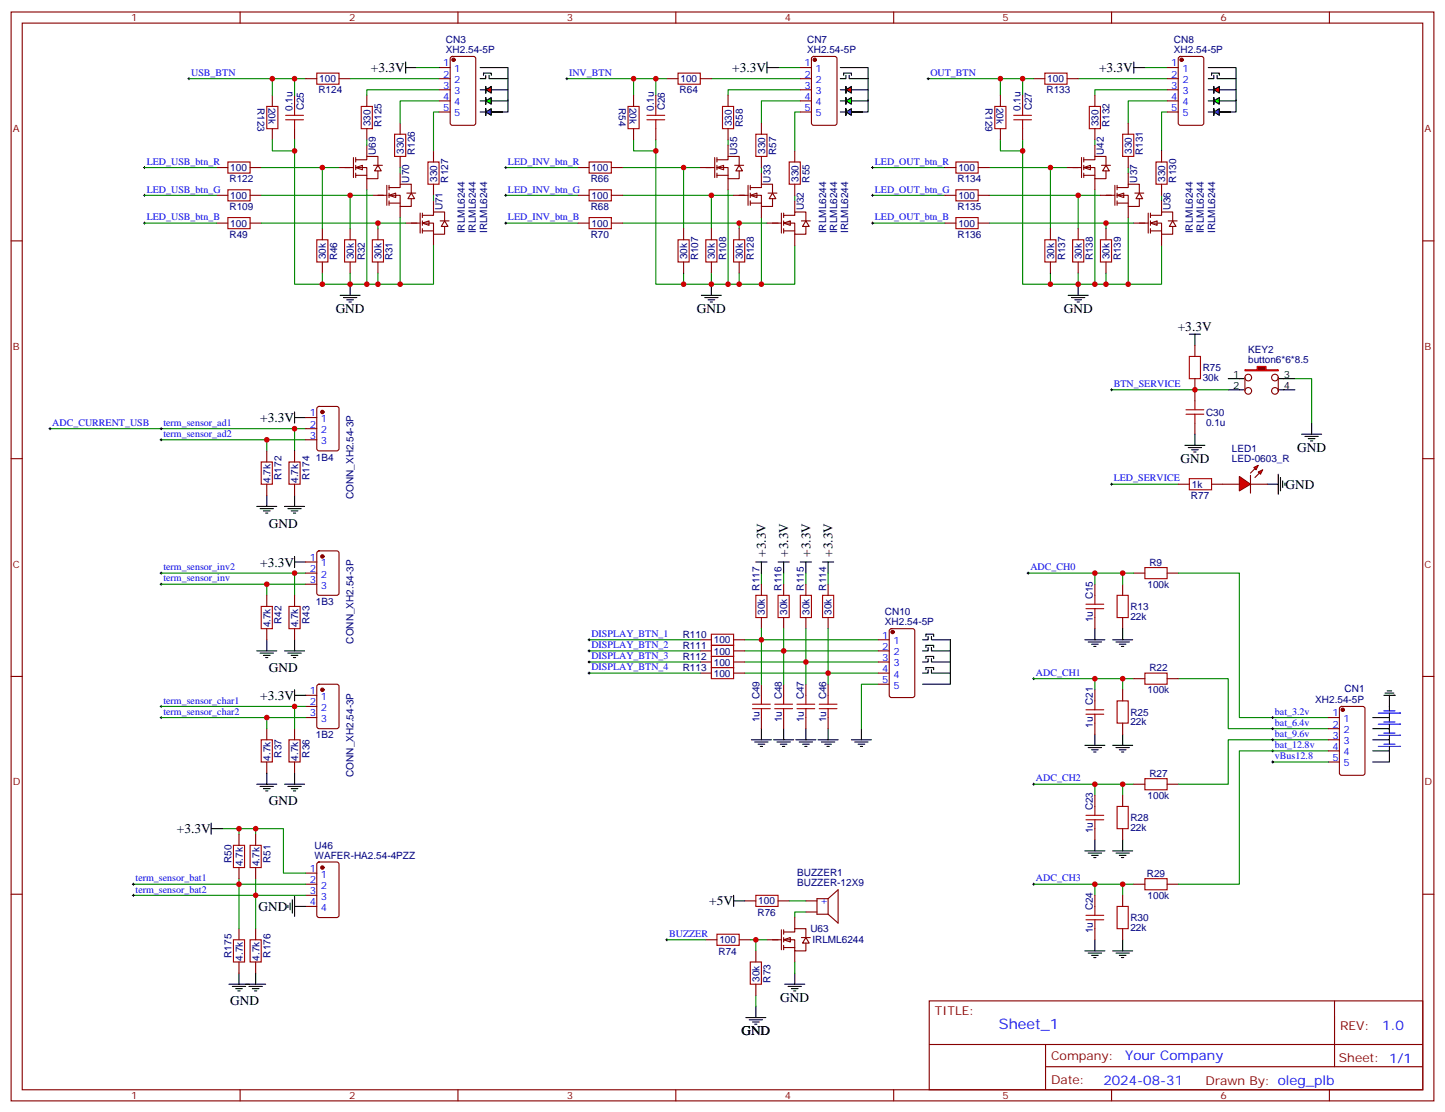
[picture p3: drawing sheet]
<svg xmlns="http://www.w3.org/2000/svg" width="459mm" height="353mm" viewBox="0 0 459 353" stroke-linecap="round" stroke-linejoin="round" font-family="sans-serif">
<g fill="none" stroke="#870000" stroke-width=".35">
<path d="M3.5 3.8h451.6v345.7h-451.6zM7.1 7.3h444.5v338.7h-444.5zM76.2 3.8v3.5M145.3 3.8v3.5M214.5 3.8v3.5M283.6 3.8v3.5M352.8 3.8v3.5M421.9 3.8v3.5M3.5 76.5h3.6M451.6 76.5h3.5M3.5 145.6h3.6M451.6 145.6h3.5"/>
<path d="M347.5 185.5v3.5M347.5 196.1v3.5M356.3 185.5v3.5M356.3 196.1v3.5M359.8 182h3.6M370.4 182h3.5M3.5 214.8h3.6M347.5 219v3.5M356.3 219v3.5M359.8 215.5h3.6M370.4 215.5h3.5M451.6 214.8h3.5"/>
<path d="M347.5 229.6v3.5M356.3 229.6v3.5M347.5 252.5v3.5M356.3 252.5v3.5M359.8 249h3.6M370.4 249h3.5M75.8 264.9v3.5M75.8 275.4v3.6M81.1 264.9v3.5M81.1 275.4v3.6M97 277.2h3.5M100.8 273.9l.4-.2h5.7l.6 .4 .1 16.5-.5 .7h-5.9l-.6-.4-.1-16.5z"/>
<path d="M347.5 263.1v3.5M356.3 263.1v3.5M3.5 283.9h3.6M97 280.7h3.5M97 284.3h3.5M97 287.8h3.5M236.4 286h3.5M246.9 286h3.6M347.5 284.3v3.5M347.5 294.9v3.5M356.3 284.3v3.5M356.3 294.9v3.5"/>
<path d="M359.8 280.7h3.6M370.4 280.7h3.5M451.6 283.9h3.5M294.9 317.8h156.7v28.2h-156.7zM423.5 317.8l.1 20.9M295 331.6h156.4M331.8 338.7h119.6M331.8 331.6v14.1M76.2 346v3.5M145.3 346v3.5M214.5 346v3.5M283.6 346v3.5"/>
<path d="M352.8 346v3.5M421.9 346v3.5"/>
</g>
<g fill="none" stroke="#000" stroke-width=".32">
<path d="M59.6 25h.7M60 24.6v.7M50.8 182h.7M50.8 185.5h.7M51.2 181.6v.7M51.2 185.1v.7M326 182h.7M326.3 181.6v.7M327.7 215.5h.7M328.1 215.1v.7M50.8 227.8h.7M50.8 224.3h.7"/>
<path d="M51.2 223.9v.7M51.2 227.5v.7M403.6 227.8h.7M403.6 231.4h.7M403.6 234.9h.7M403.6 238.4h.7M403.9 227.5v.7M403.9 231v.7M403.9 234.5v.7M403.9 238.1v.7M327.7 249h.7M328.1 248.6v.7"/>
<path d="M42 284.3h.7M42 280.7h.7M42.3 280.4v.7M42.3 283.9v.7M211.3 298.4h.7M211.7 298v.7M327.7 280.7h.7M328.1 280.4v.7"/>
</g>
<circle cx="102.3" cy="275.4" r=".53" fill="#870000" stroke="#870000" stroke-width=".35"/>
<g fill="none" stroke="#000" stroke-width=".35">
<path d="M347.5 199.6v3.5M356.3 199.6v3.5M344.3 203.1h6.4M345.4 203.8h4.2M346.4 204.5h2.1M347.1 205.2h.7M353.1 203.1h6.4M354.2 203.8h4.2M355.2 204.5h2.2M356 205.2h.7M344.3 236.6h6.4M345.4 237.3h4.2"/>
<path d="M346.4 238.1h2.1M347.1 238.8h.7M347.5 233.1v3.5M353.1 236.6h6.4M354.2 237.3h4.2M355.2 238.1h2.2M356 238.8h.7M356.3 233.1v3.5M67 263.1h3.6M67 261.3v3.6M344.3 270.2h6.4M345.4 270.9h4.2"/>
<path d="M346.4 271.6h2.1M347.1 272.3h.7M347.5 266.6v3.6M353.1 270.2h6.4M354.2 270.9h4.2M355.2 271.6h2.2M356 272.3h.7M356.3 266.6v3.6M91.4 287.4v.7M92.1 286.7v2.2M92.8 285.7v4.2M93.5 287.8h3.5"/>
<path d="M93.5 284.6v6.4M347.5 298.4v3.5M356.3 298.4v3.5M239.9 319.5v3.6M344.3 301.9h6.4M345.4 302.6h4.2M346.4 303.3h2.1M347.1 304h.7M353.1 301.9h6.4M354.2 302.6h4.2M355.2 303.3h2.2M356 304h.7"/>
<path d="M236.7 323.1h6.4M237.8 323.8h4.2M238.8 324.5h2.1M239.5 325.2h.7"/>
</g>
<g fill="none" stroke="#008700" stroke-width=".35">
<path d="M326.3 182h33.5M347.5 182v3.5M356.3 182v3.5M373.9 182h19.4v45.8h28.3M328.1 215.5h31.7M347.5 215.5v3.5M356.3 215.5v3.5M373.9 215.5h15.9v15.9h31.8M421.6 234.9h-31.8v14.1h-15.9M421.6 238.4h-28.3v42.3h-19.4M328.1 249h31.7M347.5 249v3.5"/>
<path d="M356.3 249v3.5M70.6 263.1h19.4v14.1h7M75.8 263.1v1.8M75.8 279v1.7M81.1 263.1v1.8M81.1 279v5.3M42.3 280.7h54.7M42.3 284.3h54.7M211.7 298.4h12.3M250.5 286h5.3M255.8 289.6h-3.6v1.7M328.1 280.7h31.7"/>
<path d="M347.5 280.7v3.6M356.3 280.7v3.6M239.9 316v3.5"/>
</g>
<g fill="none" stroke="#a10000" stroke-width=".35">
<path d="M344.7 193.3h5.6M344.7 191.8h5.6M347.5 189v2.8M347.5 193.3v2.8M354.5 189h3.6v7.1h-3.6zM363.4 180.2h7v3.5h-7zM363.4 213.7h7v3.5h-7zM344.7 226.8h5.6M344.7 225.4h5.6M347.5 222.5v2.9M347.5 226.8v2.8M354.5 222.5h3.6v7.1h-3.6z"/>
<path d="M344.7 258.9h5.6M347.5 256v2.9M354.5 256h3.6v7.1h-3.6zM363.4 247.2h7v3.6h-7zM74.1 268.4h3.5v7h-3.5zM79.4 268.4h3.5v7h-3.5zM344.7 260.3h5.6M347.5 260.3v2.8M363.4 279h7v3.5h-7zM239.9 284.3h7v3.5h-7zM344.7 292h5.6M344.7 290.6h5.6"/>
<path d="M347.5 287.8v2.8M347.5 292v2.9M354.5 287.8h3.6v7.1h-3.6z"/>
</g>
<g fill="#fff" stroke="#870000" stroke-width=".35">
<path d="M248.7 298.4l2.1-.7v1.4z"/>
<path d="M255.8 297.7l1 1.7h-2.1z"/>
</g>
<g fill="none" stroke="#870000" stroke-width=".35">
<path d="M373.9 153.7h3.6M384.5 153.7h3.6M224 298.4h3.5M234.6 298.4h3.5M243.4 298.4h4.6M248 295.2v6.4M248.7 295.9h3.5v-1h3.6v2.8M248.7 298.4h3.5v3.5h3.6v-2.5M248.7 295.2v1.4M248.7 297.7v1.4M252.2 291.3v3.6M254.4 297.7h2.8"/>
<path d="M255.8 289.6h3.5M255.8 286h3.5M262.8 285.3h-3.5v5h3.5M262.8 285.3v5M262.8 285.3l3.2-2.8v10.6l-3.2-2.8M239.9 301.9v3.5M239.9 312.5v3.5M248.7 300.8h3.5M248.7 300.1v1.5M252.2 301.9v3.5"/>
</g>
<path d="M402.2 153.7h3.5M405.7 150.6v6.3M406.4 151.6v4.3M407.1 152.7v2.1M407.8 153.4v.7M232.8 286h3.6M232.8 284.3v3.5M249.1 312.5h6.3M250.1 313.2h4.3M251.2 313.9h2.1M251.9 314.6h.7M252.2 309v3.5" fill="none" stroke="#000" stroke-width=".35"/>
<path d="M377.5 152h7v3.5h-7zM227.5 296.6h7.1v3.5h-7.1zM238.1 305.4h3.6v7.1h-3.6z" fill="none" stroke="#a10000" stroke-width=".35"/>
<path d="M352.8 153.7h21.1M238.1 298.4h5.3M239.9 298.4v3.5M252.2 305.4v3.6" fill="none" stroke="#008700" stroke-width=".35"/>
<path d="M352.4 153.7h.7M352.8 153.4v.7" fill="none" stroke="#000" stroke-width=".32"/>
<g fill="#f00" stroke="#870000" stroke-width=".35">
<path d="M393.3 151.3l3.6 2.4-3.6 2.2z"/>
<path d="M396.9 150.9v5.7z"/>
</g>
<g fill="#870000" stroke="#870000" stroke-width=".35">
<path d="M396.9 150.2l1.4-1.4z"/>
<path d="M398.3 151.6l1.4-1.4z"/>
</g>
<g fill="#f00" stroke="#870000" stroke-width=".35">
<path d="M397.9 148.4l1.4-.7-.7 1.5z"/>
<path d="M399.3 149.9l1.5-.7-.8 1.4z"/>
</g>
<path d="M388.1 153.7h5.2M396.9 153.7h5.3" fill="none" stroke="#870000" stroke-width=".35"/>
<path d="M389.8 120.2h3.5M389.8 123.8h3.5" fill="none" stroke="#000" stroke-width=".35"/>
<path d="M395.1 117.4h3.9v-1.1h2.8v1.1h3.9v.4h-10.6z" fill="#870000" stroke="#f00" stroke-width=".35"/>
<g fill="none" stroke="#870000" stroke-width=".35">
<path d="M143.1 18.1l.5-.2h6.7l.6 .5 .1 20.7-.5 .6-6.9 .1-.7-.5v-20.7zM139.3 21.4h3.6M139.3 25h3.6M139.3 28.5h3.6M139.3 32h3.6M139.3 35.6h3.6M379.2 109.6v3.6M395.1 119.9v4.2M405.7 119.9v4.2M379.2 120.2v7.1M379.2 134.3v3.6M241.7 185.5v3.5"/>
<path d="M241.7 196.1v3.5M248.7 185.5v3.5M248.7 196.1v3.5M255.8 185.5v3.5M255.8 196.1v3.5M262.8 185.5v3.5M262.8 196.1v3.5M222.2 213.7h3.6M222.2 210.2h3.6M222.2 206.7h3.6M222.2 203.1h3.6M232.8 213.7h3.6"/>
<path d="M232.8 210.2h3.6M232.8 206.7h3.6M232.8 203.1h3.6M241.7 217.2v3.6M248.7 217.2v3.6M255.8 217.2v3.6M262.8 217.2v3.6M241.7 227.8v3.6M248.7 227.8v3.6M255.8 227.8v3.6M262.8 227.8v3.6M421.6 227.8h3.5"/>
<path d="M421.6 231.4h3.5M421.6 234.9h3.5M421.6 238.4h3.5M425.3 224.5l.5-.2h6.7l.7 .4v20.8l-.5 .6-6.9 .1-.6-.5-.1-20.7zM421.6 241.9h3.5"/>
<circle cx="396.2" cy="119.9" r="1.06"/>
<circle cx="404.6" cy="119.9" r="1.06"/>
<circle cx="396.2" cy="124.1" r="1.06"/>
<circle cx="404.6" cy="124.1" r="1.06"/>
</g>
<g fill="none" stroke="#000" stroke-width=".35">
<path d="M377.5 106.1h3.5M379.2 106.1v3.5M379.2 137.9v3.5M393.3 120.2h1.5M393.3 123.8h1.5M406 120.2h5M406 123.8h5M413.1 137.9h6.4M414.2 138.6h4.2M415.2 139.3h2.1M415.9 140h.7M416.3 134.3v3.6"/>
<path d="M376.1 141.4h6.3M377.1 142.1h4.3M378.2 142.8h2.1M378.9 143.5h.7M239.9 178.4h3.5M241.7 178.4v3.6M246.9 178.4h3.6M248.7 178.4v3.6M254 178.4h3.5M255.8 178.4v3.6M261.1 178.4h3.5M262.8 178.4v3.6"/>
<path d="M238.5 234.9h6.3M239.5 235.6h4.3M240.6 236.3h2.1M241.3 237h.7M241.7 231.4v3.5M245.5 234.9h6.4M246.6 235.6h4.2M247.6 236.3h2.2M248.4 237h.7M248.7 231.4v3.5M252.6 234.9h6.3M253.6 235.6h4.3"/>
<path d="M254.7 236.3h2.1M255.4 237h.7M255.8 231.4v3.5M259.6 234.9h6.4M260.7 235.6h4.2M261.8 236.3h2.1M262.5 237h.7M262.8 231.4v3.5"/>
</g>
<g fill="none" stroke="#008700" stroke-width=".35">
<path d="M352.8 123.8h37M411 120.2h5.3v14.1M241.7 182v3.5M241.7 199.6v17.6M248.7 182v3.5M248.7 199.6v17.6M255.8 182v3.5M255.8 199.6v17.6M262.8 182v3.5M262.8 199.6v17.6M187 213.7h35.2M187 210.2h35.2"/>
<path d="M187 206.7h35.2M187 203.1h35.2M236.4 213.7h42.3M236.4 210.2h42.3M236.4 206.7h42.3M236.4 203.1h42.3M403.9 241.9h17.7"/>
</g>
<g fill="none" stroke="#a10000" stroke-width=".35">
<path d="M377.5 113.2h3.5v7h-3.5zM376.4 131.5h5.7M376.4 130.1h5.7M379.2 127.3v2.8M379.2 131.5v2.8M239.9 189h3.5v7.1h-3.5zM246.9 189h3.6v7.1h-3.6zM254 189h3.5v7.1h-3.5zM261.1 189h3.5v7.1h-3.5zM225.8 211.9h7v3.6h-7zM225.8 208.4h7v3.5h-7zM225.8 204.9h7v3.5h-7z"/>
<path d="M225.8 201.4h7v3.5h-7zM238.8 225h5.7M238.8 223.6h5.7M241.7 220.8v2.8M241.7 225v2.8M245.9 225h5.6M245.9 223.6h5.6M248.7 220.8v2.8M248.7 225v2.8M252.9 225h5.7M252.9 223.6h5.7M255.8 220.8v2.8"/>
<path d="M255.8 225v2.8M260 225h5.6M260 223.6h5.6M262.8 220.8v2.8M262.8 225v2.8"/>
</g>
<g fill="none" stroke="#000" stroke-width=".32">
<path d="M45.5 53.2h.7M45.9 52.8v.8M352.4 123.8h.7M352.8 123.4v.7M186.6 203.1h.7M186.6 206.7h.7M186.6 210.2h.7M186.6 213.7h.7M187 202.8v.7M187 206.3v.7M187 209.8v.7M187 213.4v.7"/>
<path d="M403.6 241.9h.7M403.9 241.6v.7"/>
</g>
<g fill="#870000" stroke="#870000" stroke-width=".35">
<circle cx="426.2" cy="225.4" r=".53"/>
<circle cx="143.9" cy="19" r=".53"/>
</g>
<g fill="#fff" stroke="#870000" stroke-width=".35">
<path d="M112.9 53.2l2.1-.7v1.4z"/>
<path d="M119.9 52.5l1.1 1.8h-2.1z"/>
</g>
<path d="M107.6 53.2h4.6M112.2 50v6.4M112.9 50.7h3.5v-1h3.5v2.8M112.9 53.2h3.5v3.5h3.5v-2.4M112.9 55.7h3.5M112.9 50v1.4M112.9 52.5v1.4M112.9 55v1.4M116.4 46.1v3.6M116.4 56.7v3.6M118.5 52.5h2.9" fill="none" stroke="#870000" stroke-width=".35"/>
<g fill="#fff" stroke="#870000" stroke-width=".35">
<path d="M123.5 62l2.1-.7v1.4z"/>
<path d="M130.5 61.3l1.1 1.8h-2.1z"/>
</g>
<path d="M122.8 58.8v6.4M123.5 59.5h3.5v-1h3.5v2.8M123.5 58.8v1.5M127 55v3.5M118.2 62h4.6M123.5 62h3.5v3.5h3.5v-2.4M123.5 64.5h3.5M123.5 61.3v1.4M123.5 63.8v1.4M127 65.5v3.6M129.1 61.3h2.8" fill="none" stroke="#870000" stroke-width=".35"/>
<g fill="#fff" stroke="#870000" stroke-width=".35">
<path d="M134.1 70.8l2.1-.7v1.4z"/>
<path d="M141.1 70.1l1.1 1.8h-2.1z"/>
</g>
<g fill="none" stroke="#870000" stroke-width=".35">
<path d="M86.4 30.3v3.5M93.5 30.3v3.5M97 25h3.5M107.6 25h3.5M116.4 30.3v3.5M127 39.1v3.5M201.1 30.3v3.5M208.1 30.3v3.5M211.7 25h3.5M222.2 25h3.6M231.1 30.3v3.5M241.7 39.1v3.5"/>
<path d="M68.8 53.2h3.5M79.4 53.2h3.5M86.4 40.9v3.5M93.5 40.9v3.5M116.4 40.9v3.5M127 49.7v3.5M137.6 47.9v3.5M137.6 58.5v3.5M183.4 53.2h3.6M194 53.2h3.6M201.1 40.9v3.5M208.1 40.9v3.5"/>
<path d="M231.1 40.9v3.5M241.7 49.7v3.5M252.2 47.9v3.5M252.2 58.5v3.5M68.8 70.8h3.5M68.8 62h3.5M79.4 70.8h3.5M79.4 62h3.5M102.3 72.6v3.5M111.1 72.6v3.5M119.9 72.6v3.5M128.8 70.8h4.5"/>
<path d="M133.3 67.7v6.3M134.1 68.4h3.5v-1.1h3.5v2.8M134.1 70.8h3.5v3.6h3.5v-2.5M134.1 73.3h3.5M134.1 67.7v1.4M134.1 70.1v1.4M134.1 72.6v1.4M137.6 63.8v3.5M137.6 74.4v3.5M139.7 70.1h2.8M183.4 70.8h3.6M183.4 62h3.6"/>
<path d="M194 70.8h3.6M194 62h3.6M217 72.6v3.5M225.8 72.6v3.5M234.6 72.6v3.5M102.3 83.2v3.5M111.1 83.2v3.5M119.9 83.2v3.5M217 83.2v3.5M225.8 83.2v3.5M234.6 83.2v3.5"/>
</g>
<g fill="none" stroke="#a10000" stroke-width=".35">
<path d="M84.7 33.8h3.5v7.1h-3.5zM90.7 38h5.6M90.7 36.6h5.6M93.5 33.8v2.8M93.5 38v2.9M100.5 23.2h7.1v3.5h-7.1zM114.7 33.8h3.5v7.1h-3.5zM199.3 33.8h3.5v7.1h-3.5zM205.3 38h5.7M205.3 36.6h5.7M208.1 33.8v2.8M208.1 38v2.9"/>
<path d="M215.2 23.2h7v3.5h-7zM229.3 33.8h3.5v7.1h-3.5zM72.3 51.4h7.1v3.6h-7.1zM125.2 42.6h3.6v7.1h-3.6zM135.8 51.4h3.5v7.1h-3.5zM187 51.4h7v3.6h-7zM239.9 42.6h3.5v7.1h-3.5zM250.5 51.4h3.5v7.1h-3.5zM72.3 69.1h7.1v3.5h-7.1zM72.3 60.3h7.1v3.5h-7.1zM100.5 76.1h3.6v7.1h-3.6zM109.4 76.1h3.5v7.1h-3.5z"/>
<path d="M118.2 76.1h3.5v7.1h-3.5zM187 60.3h7v3.5h-7zM187 69.1h7v3.5h-7zM215.2 76.1h3.5v7.1h-3.5zM224 76.1h3.5v7.1h-3.5zM232.8 76.1h3.6v7.1h-3.6z"/>
</g>
<g fill="none" stroke="#008700" stroke-width=".35">
<path d="M60 25h37M86.4 25v5.3M93.5 25v5.3M111.1 25h28.2M132.3 21.4h7M139.3 28.5h-22.9v1.8M139.3 32h-12.3v7.1M139.3 35.6h-1.7v12.3M179.9 25h31.8M201.1 25v5.3M208.1 25v5.3M225.8 25h28.2"/>
<path d="M246.9 21.4h7.1M254 35.6h-1.8v12.3M254 32h-12.3v7.1M254 28.5h-22.9v1.8M45.9 53.2h22.9M82.9 53.2h19.4M86.4 44.4v3.5h7.1M93.5 44.4v45.8h8.8M107.6 53.2h-5.3v19.4M116.4 44.4v1.7M127 53.2v1.8M160.5 53.2h22.9"/>
<path d="M197.6 53.2h19.4M201.1 44.4v3.5h7M208.1 44.4v45.8h8.9M222.2 53.2h-5.2v19.4M231.1 44.4v1.7M241.7 53.2v1.8M45.9 62h22.9M45.9 70.8h22.9M82.9 62h28.2M82.9 70.8h37M116.4 60.3v29.9h10.6M118.2 62h-7.1v10.6"/>
<path d="M127 69.1v21.1h10.6v-12.3M128.8 70.8h-8.9v1.8M137.6 62v1.8M160.5 62h22.9M160.5 70.8h22.9M197.6 62h28.2M197.6 70.8h37M231.1 60.3v29.9h10.6M232.8 62h-7v10.6M241.7 69.1v21.1h10.5v-12.3M243.4 70.8h-8.8v1.8M252.2 62v1.8"/>
<path d="M102.3 86.7v3.5h14.1M111.1 86.7v3.5M119.9 86.7v3.5M217 86.7v3.5h14.1M225.8 86.7v3.5M234.6 86.7v3.5"/>
</g>
<path d="M45.5 62h.7M45.5 70.8h.7M45.9 61.7v.7M45.9 70.5v.7M160.2 62h.7M160.2 70.8h.7M160.5 61.7v.7M160.5 70.5v.7" fill="none" stroke="#000" stroke-width=".32"/>
<g fill="none" stroke="#000" stroke-width=".35">
<path d="M128.8 19.7v3.5M243.4 19.7v3.5M128.8 21.4h3.5M243.4 21.4h3.5M107.9 93.8h6.4M109 94.5h4.2M110.1 95.2h2.1M110.8 95.9h.7M111.1 90.2v3.6M222.6 93.8h6.4M223.7 94.5h4.2M224.7 95.2h2.1"/>
<path d="M225.4 95.9h.7M225.8 90.2v3.6"/>
</g>
<g fill="#fff" stroke="#870000" stroke-width=".35">
<path d="M248.7 70.8l2.1-.7v1.4z"/>
<path d="M255.8 70.1l1 1.8h-2.1z"/>
</g>
<path d="M243.4 70.8h4.6M248 67.7v6.3M248.7 68.4h3.5v-1.1h3.6v2.8M248.7 70.8h3.5v3.6h3.6v-2.5M248.7 73.3h3.5M248.7 67.7v1.4M248.7 70.1v1.4M248.7 72.6v1.4M252.2 63.8v3.5M252.2 74.4v3.5M254.4 70.1h2.8" fill="none" stroke="#870000" stroke-width=".35"/>
<g fill="#fff" stroke="#870000" stroke-width=".35">
<path d="M238.1 62l2.1-.7v1.4z"/>
<path d="M245.2 61.3l1 1.8h-2.1z"/>
</g>
<path d="M237.4 58.8v6.4M238.1 59.5h3.6v-1h3.5v2.8M238.1 58.8v1.5M241.7 55v3.5M232.8 62h4.6M238.1 62h3.6v3.5h3.5v-2.4M238.1 64.5h3.6M238.1 61.3v1.4M238.1 63.8v1.4M241.7 65.5v3.6M243.8 61.3h2.8" fill="none" stroke="#870000" stroke-width=".35"/>
<g fill="#fff" stroke="#870000" stroke-width=".35">
<path d="M227.5 53.2l2.2-.7v1.4z"/>
<path d="M234.6 52.5l1.1 1.8h-2.2z"/>
</g>
<g fill="none" stroke="#870000" stroke-width=".35">
<path d="M257.8 18.1l.4-.2h6.7l.7 .5v20.7l-.4 .6-7 .1-.6-.5-.1-20.7zM254 21.4h3.5M254 25h3.5M254 28.5h3.5M254 32h3.5M254 35.6h3.5M317.5 30.3v3.5M324.6 30.3v3.5M328.1 25h3.5M338.7 25h3.5M347.5 30.3v3.5M358.1 39.1v3.5"/>
<path d="M222.2 53.2h4.6M226.8 50v6.4M227.5 50.7h3.6v-1h3.5v2.8M227.5 53.2h3.6v3.5h3.5v-2.4M227.5 55.7h3.6M227.5 50v1.4M227.5 52.5v1.4M227.5 55v1.4M231.1 46.1v3.6M231.1 56.7v3.6M233.2 52.5h2.8M299.9 53.2h3.5"/>
<path d="M310.4 53.2h3.6M317.5 40.9v3.5M324.6 40.9v3.5M347.5 40.9v3.5M358.1 49.7v3.5M368.7 47.9v3.5M368.7 58.5v3.5M299.9 62h3.5M299.9 70.8h3.5M310.4 62h3.6M310.4 70.8h3.6M333.4 72.6v3.5"/>
<path d="M342.2 72.6v3.5M351 72.6v3.5M333.4 83.2v3.5M342.2 83.2v3.5M351 83.2v3.5"/>
</g>
<circle cx="258.6" cy="19" r=".53" fill="#870000" stroke="#870000" stroke-width=".35"/>
<path d="M179.6 25h.7M179.9 24.6v.7M160.2 53.2h.7M160.5 52.8v.8M276.6 70.8h.7M276.6 62h.7M276.9 61.7v.7M276.9 70.5v.7" fill="none" stroke="#000" stroke-width=".32"/>
<g fill="none" stroke="#008700" stroke-width=".35">
<path d="M294.6 25h33.5M317.5 25v5.3M324.6 25v5.3M342.2 25h28.2M363.4 21.4h7M370.4 35.6h-1.7v12.3M370.4 32h-12.3v7.1M370.4 28.5h-22.9v1.8M276.9 53.2h23M314 53.2h19.4M317.5 44.4v3.5h7.1M324.6 44.4v45.8h8.8"/>
<path d="M338.7 53.2h-5.3v19.4M347.5 44.4v1.7M358.1 53.2v1.8M276.9 70.8h23M276.9 62h23M314 70.8h37M314 62h28.2M347.5 60.3v29.9h10.6M349.2 62h-7v10.6M358.1 69.1v21.1h10.6v-12.3M359.8 70.8h-8.8v1.8M368.7 62v1.8"/>
<path d="M333.4 86.7v3.5h14.1M342.2 86.7v3.5M351 86.7v3.5"/>
</g>
<g fill="none" stroke="#a10000" stroke-width=".35">
<path d="M315.7 33.8h3.6v7.1h-3.6zM321.7 38h5.7M321.7 36.6h5.7M324.6 33.8v2.8M324.6 38v2.9M331.6 23.2h7.1v3.5h-7.1zM345.7 33.8h3.5v7.1h-3.5zM303.4 51.4h7v3.6h-7zM356.3 42.6h3.5v7.1h-3.5zM366.9 51.4h3.5v7.1h-3.5zM303.4 60.3h7v3.5h-7zM303.4 69.1h7v3.5h-7z"/>
<path d="M331.6 76.1h3.5v7.1h-3.5zM340.4 76.1h3.6v7.1h-3.6zM349.2 76.1h3.6v7.1h-3.6z"/>
</g>
<path d="M359.8 19.7v3.5M359.8 21.4h3.6M339 93.8h6.4M340.1 94.5h4.2M341.1 95.2h2.2M341.8 95.9h.7M342.2 90.2v3.6" fill="none" stroke="#000" stroke-width=".35"/>
<g fill="#fff" stroke="#870000" stroke-width=".35">
<path d="M365.1 70.8l2.1-.7v1.4z"/>
<path d="M372.2 70.1l1 1.8h-2.1z"/>
</g>
<path d="M359.8 70.8h4.6M364.4 67.7v6.3M365.1 68.4h3.6v-1.1h3.5v2.8M365.1 70.8h3.6v3.6h3.5v-2.5M365.1 73.3h3.6M365.1 67.7v1.4M365.1 70.1v1.4M365.1 72.6v1.4M368.7 63.8v3.5M368.7 74.4v3.5M370.8 70.1h2.8" fill="none" stroke="#870000" stroke-width=".35"/>
<g fill="#fff" stroke="#870000" stroke-width=".35">
<path d="M354.5 62l2.2-.7v1.4z"/>
<path d="M361.6 61.3l1.1 1.8h-2.2z"/>
</g>
<path d="M353.8 58.8v6.4M354.5 59.5h3.6v-1h3.5v2.8M354.5 58.8v1.5M358.1 55v3.5M349.2 62h4.6M354.5 62h3.6v3.5h3.5v-2.4M354.5 64.5h3.6M354.5 61.3v1.4M354.5 63.8v1.4M358.1 65.5v3.6M360.2 61.3h2.8" fill="none" stroke="#870000" stroke-width=".35"/>
<g fill="#fff" stroke="#870000" stroke-width=".35">
<path d="M344 53.2l2.1-.7v1.4z"/>
<path d="M351 52.5l1.1 1.8h-2.1z"/>
</g>
<g fill="none" stroke="#870000" stroke-width=".35">
<path d="M374.2 18.1l.4-.2h6.8l.6 .5 .1 20.7-.5 .6-7 .1-.6-.5-.1-20.7zM370.4 21.4h3.5M370.4 25h3.5M370.4 28.5h3.5M370.4 32h3.5M370.4 35.6h3.5M338.7 53.2h4.6M343.3 50v6.4M344 50.7h3.5v-1h3.5v2.8M344 53.2h3.5v3.5h3.5v-2.4M344 55.7h3.5M344 50v1.4"/>
<path d="M344 52.5v1.4M344 55v1.4M347.5 46.1v3.6M347.5 56.7v3.6M349.6 52.5h2.8M97 132.6h3.5M97 136.1h3.5M97 139.6h3.5M100.8 129.3l.4-.3h5.7l.6 .5 .1 13-.5 .6-5.9 .1-.6-.5-.1-12.9zM84.7 143.2v3.5M84.7 153.7v3.6M93.5 143.2v3.5"/>
<path d="M93.5 153.7v3.6M97 178.4h3.5M100.8 175.1l.4-.2h5.7l.6 .4 .1 13-.5 .7h-5.9l-.6-.4-.1-13zM84.7 189v3.5M84.7 199.6v3.5M93.5 189v3.5M93.5 199.6v3.5M97 182h3.5M97 185.5h3.5M282.5 199.8l.4-.2h6.7l.7 .4v20.8l-.4 .6-7 .1-.6-.5-.1-20.7zM100.8 217.4l.4-.2h5.7l.6 .5 .1 12.9-.5 .7-5.9 .1-.6-.5-.1-13zM278.7 203.1h3.5"/>
<path d="M278.7 206.7h3.5M278.7 210.2h3.5M278.7 213.7h3.5M278.7 217.2h3.5M84.7 231.4v3.5M93.5 231.4v3.5M97 220.8h3.5M97 224.3h3.5M97 227.8h3.5M84.7 241.9v3.6M93.5 241.9v3.6M75.8 294.9v3.5"/>
<path d="M81.1 294.9v3.5M75.8 305.4v3.6M81.1 305.4v3.6"/>
</g>
<g fill="#870000" stroke="#870000" stroke-width=".35">
<circle cx="375" cy="19" r=".53"/>
<circle cx="283.3" cy="200.7" r=".53"/>
<circle cx="102.3" cy="219" r=".53"/>
<circle cx="102.3" cy="176.7" r=".53"/>
<circle cx="102.3" cy="130.8" r=".53"/>
</g>
<path d="M294.2 25h.7M294.6 24.6v.7M276.6 53.2h.7M276.9 52.8v.8M15.5 136.1h.7M15.9 135.7v.8M50.8 136.1h.7M50.8 139.6h.7M51.2 135.7v.8M51.2 139.3v.7" fill="none" stroke="#000" stroke-width=".32"/>
<path d="M154.7 35.6l1-.6-.7 .5 .5-.2 .3-.4-.4 .2 .4 .1v1.2l-1-.7 .8-.3v.6M269 35.6l1-.6-.7 .5 .5-.2 .3-.4-.4 .2 .4 .1v1.2l-1-.7 .8-.3v.6M385.7 35.6l1-.6-.7 .5 .5-.2 .3-.4-.3 .2 .3 .1v1.2l-.9-.7 .8-.3-.1 .6" fill="none" stroke="#03f" stroke-width=".35"/>
<path d="M154.5 32l1.3-.7-.1 1.4-1-.5 .9-.5-.2 .6M268.8 32l1.3-.7-.1 1.4-1-.5 .9-.5-.2 .6M385.6 32l1.3-.7-.1 1.4-1-.5 .8-.5-.1 .6" fill="none" stroke="#0f0" stroke-width=".35"/>
<path d="M154.5 28.5l1.2-.7v1.3l-.9-.4 .7-.4v.4l-.1-.1M268.8 28.5l1.2-.7v1.3l-.9-.4 .7-.4v.4l-.1-.1M385.6 28.5l1.2-.7v1.3l-.9-.4 .7-.4v.4l-.1-.1" fill="none" stroke="#f00" stroke-width=".35"/>
<g fill="none" stroke="#000" stroke-width=".35">
<path d="M152.4 21.4h8.8v14.2h-5.3h3.6M152.4 28.5h1.8v-1.1v2.2v-1.1l1.7-1.1v2.2l-1.7-1.1M152.4 32h1.8v-1v2.1v-1.1l1.7-1v2.1l-1.7-1.1M152.4 35.6h1.8v-1.1v2.1v-1l1.7-1.1v2.1l-1.7-1M153.5 23.9v-.7h2.4v.7M154.2 23.9v1.1h-1.8M155.2 23.9v1.1h6M155.9 28.5h5.3M161.2 31.7v.3h-5.3M266.7 21.4h8.8v14.2h-5.3h3.6M266.7 28.5h1.8v-1.1v2.2v-1.1l1.7-1.1v2.2l-1.7-1.1M266.7 32h1.8v-1v2.1v-1.1l1.7-1v2.1l-1.7-1.1"/>
<path d="M266.7 35.6h1.8v-1.1v2.1v-1l1.7-1.1v2.1l-1.7-1M267.8 23.9v-.7h2.4v.7M268.5 23.9v1.1h-1.8M269.5 23.9v1.1h6M270.2 28.5h5.3M275.5 31.7v.3h-5.3M383.5 21.4h8.8v14.2h-5.3h3.5M383.5 28.5h1.7v-1.1v2.2v-1.1l1.8-1.1v2.2l-1.8-1.1M383.5 32h1.7v-1v2.1v-1.1l1.8-1v2.1l-1.8-1.1M383.5 35.6h1.7v-1.1v2.1v-1l1.8-1.1v2.1l-1.8-1M384.5 23.9v-.7h2.5v.7M385.2 23.9v1.1h-1.7"/>
<path d="M386.3 23.9v1.1h6M387 28.5h5.3M392.3 31.7v.3h-5.3M93.5 130.8v3.5M93.5 132.6h3.5M84.7 157.3v3.5M93.5 157.3v3.5M81.5 160.8h6.3M82.5 161.5h4.3M83.6 162.2h2.1M84.3 162.9h.7M90.3 160.8h6.4"/>
<path d="M91.4 161.5h4.2M92.4 162.2h2.1M93.1 162.9h.7M93.5 176.7v3.5M93.5 178.4h3.5M81.5 206.7h6.3M82.5 207.4h4.3M83.6 208.1h2.1M84.3 208.8h.7M84.7 203.1v3.6M90.3 206.7h6.4M91.4 207.4h4.2"/>
<path d="M92.4 208.1h2.1M93.1 208.8h.7M93.5 203.1v3.6M93.5 219v3.5M293.9 202.1v-.7h2.4v.7M293.9 205.6v-.7h2.4v.7M293.9 209.1v-.7h2.4v.7M293.9 212.7v-.8h2.4v.8M294.6 202.1v1h-1.8M294.6 205.6v1.1h-1.8M294.6 209.1v1.1h-1.8M294.6 212.7v1h-1.8"/>
<path d="M295.6 202.1v1h6v14.1h-8.8M295.6 205.6v1.1h6M295.6 209.1v1.1h6M295.6 212.7v1h6M440.3 219.4h1.4M93.5 220.8h3.5M270.2 234.9h6.4M271.3 235.6h4.2M272.3 236.3h2.2M273 237h.8M273.4 231.4v3.5M435.7 231.4h5.3h-.4"/>
<path d="M435.7 234.9h5.3M435.7 227.8h5.3M435.7 238.4h5.3M439.2 220.8h3.5h-.3M439.6 220.1h2.8M441 227.8v1.4M441 220.8v4.9M441 229.9v2.9M441 234.9v1.4M441 238.4v3.5h-5.3M441 226.4v1.4M441 233.5v1.4"/>
<path d="M441 237v1.4M81.5 249h6.3M82.5 249.7h4.3M83.6 250.4h2.1M84.3 251.1h.7M84.7 245.5v3.5M90.3 249h6.4M91.4 249.7h4.2M92.4 250.4h2.1M93.1 251.1h.7M93.5 245.5v3.5M72.7 312.5h11.6"/>
<path d="M73.7 313.2h4.3M74.8 313.9h2.1M75.5 314.6h.7M75.8 309v3.5M79 313.2h4.3M80.1 313.9h2.1M80.8 314.6h.7M81.1 309v3.5"/>
</g>
<g fill="none" stroke="#008700" stroke-width=".35">
<path d="M15.9 136.1h81.1M51.2 139.6h45.8M84.7 139.6v3.6M93.5 136.1v7.1M51.2 185.5h45.8M51.2 182h45.8M84.7 185.5v3.5M93.5 182v7M278.7 217.2h-5.3v14.2M51.2 224.3h45.8M51.2 227.8h45.8M84.7 227.8v3.6"/>
<path d="M93.5 224.3v7.1M75.8 280.7v14.2M81.1 284.3v10.6"/>
</g>
<path d="M437.4 229.9h7.1h-.4M437.4 226.4h7.1h-.4M437.4 233.5h7.1h-.4M437.4 237h7.1h-.4M439.2 229.2h3.5M439.2 225.7h3.5M439.2 232.8h3.5M439.2 236.3h3.5" fill="none" stroke="#00f" stroke-width=".35"/>
<path d="M82.9 146.7h3.5v7h-3.5zM91.7 146.7h3.5v7h-3.5zM82.9 192.5h3.5v7.1h-3.5zM91.7 192.5h3.5v7.1h-3.5zM82.9 234.9h3.5v7h-3.5zM91.7 234.9h3.5v7h-3.5zM74.1 298.4h3.5v7h-3.5zM79.4 298.4h3.5v7h-3.5z" fill="none" stroke="#a10000" stroke-width=".35"/>
<g fill="#c00">
<circle cx="81.1" cy="263.1" r=".88"/>
<circle cx="75.8" cy="263.1" r=".88"/>
<circle cx="75.8" cy="280.7" r=".88"/>
<circle cx="81.1" cy="284.3" r=".88"/>
<circle cx="356.3" cy="182" r=".88"/>
<circle cx="356.3" cy="215.5" r=".88"/>
<circle cx="356.3" cy="249" r=".88"/>
<circle cx="356.3" cy="280.7" r=".88"/>
<circle cx="347.5" cy="182" r=".88"/>
<circle cx="347.5" cy="215.5" r=".88"/>
<circle cx="347.5" cy="249" r=".88"/>
<circle cx="347.5" cy="280.7" r=".88"/>
<circle cx="239.9" cy="298.4" r=".88"/>
<circle cx="379.2" cy="123.8" r=".88"/>
<circle cx="262.8" cy="213.7" r=".88"/>
<circle cx="255.8" cy="210.2" r=".88"/>
<circle cx="248.7" cy="206.7" r=".88"/>
<circle cx="241.7" cy="203.1" r=".88"/>
<circle cx="127" cy="90.2" r=".88"/>
<circle cx="116.4" cy="90.2" r=".88"/>
<circle cx="111.1" cy="90.2" r=".88"/>
<circle cx="119.9" cy="90.2" r=".88"/>
<circle cx="102.3" cy="53.2" r=".88"/>
<circle cx="111.1" cy="62" r=".88"/>
<circle cx="119.9" cy="70.8" r=".88"/>
<circle cx="102.3" cy="90.2" r=".88"/>
<circle cx="93.5" cy="25" r=".88"/>
<circle cx="86.4" cy="25" r=".88"/>
<circle cx="93.5" cy="47.9" r=".88"/>
<circle cx="208.1" cy="47.9" r=".88"/>
<circle cx="201.1" cy="25" r=".88"/>
<circle cx="208.1" cy="25" r=".88"/>
<circle cx="217" cy="90.2" r=".88"/>
<circle cx="234.6" cy="70.8" r=".88"/>
<circle cx="225.8" cy="62" r=".88"/>
<circle cx="217" cy="53.2" r=".88"/>
<circle cx="234.6" cy="90.2" r=".88"/>
<circle cx="225.8" cy="90.2" r=".88"/>
<circle cx="231.1" cy="90.2" r=".88"/>
<circle cx="241.7" cy="90.2" r=".88"/>
<circle cx="324.6" cy="47.9" r=".88"/>
<circle cx="317.5" cy="25" r=".88"/>
<circle cx="324.6" cy="25" r=".88"/>
<circle cx="333.4" cy="90.2" r=".88"/>
<circle cx="351" cy="70.8" r=".88"/>
<circle cx="342.2" cy="62" r=".88"/>
<circle cx="333.4" cy="53.2" r=".88"/>
<circle cx="351" cy="90.2" r=".88"/>
<circle cx="342.2" cy="90.2" r=".88"/>
<circle cx="347.5" cy="90.2" r=".88"/>
<circle cx="358.1" cy="90.2" r=".88"/>
<circle cx="84.7" cy="227.8" r=".88"/>
<circle cx="93.5" cy="224.3" r=".88"/>
<circle cx="93.5" cy="182" r=".88"/>
<circle cx="84.7" cy="185.5" r=".88"/>
<circle cx="93.5" cy="136.1" r=".88"/>
<circle cx="84.7" cy="139.6" r=".88"/>
</g>
<text font-size="4.6" fill="#00f" x="317" y="326.8">Sheet_1</text>
<g font-size="4.2">
<text x="117.7" y="22.9">+3.3V</text>
<text x="232.4" y="22.9">+3.3V</text>
<text x="348.8" y="22.9">+3.3V</text>
<text x="106.5" y="99.4">GND</text>
<text x="221.2" y="99.4">GND</text>
<text x="337.6" y="99.4">GND</text>
<text x="373.8" y="105.1">+3.3V</text>
<text x="82.6" y="134">+3.3V</text>
<text x="411.7" y="143.5">GND</text>
<text x="374.6" y="147">GND</text>
<text x="408" y="155.2">GND</text>
<text x="85.4" y="167.5">GND</text>
<text x="82.6" y="179.9">+3.3V</text>
<text x="243.1" y="176.7" transform="rotate(-90 243.1 176.7)">+3.3V</text>
<text x="250.1" y="176.7" transform="rotate(-90 250.1 176.7)">+3.3V</text>
<text x="257.2" y="176.7" transform="rotate(-90 257.2 176.7)">+3.3V</text>
<text x="264.3" y="176.7" transform="rotate(-90 264.3 176.7)">+3.3V</text>
<text x="85.4" y="213.4">GND</text>
<text x="82.6" y="222.2">+3.3V</text>
<text x="85.4" y="255.7">GND</text>
<text x="56.1" y="264.5">+3.3V</text>
<text x="225.1" y="287.5">+5V</text>
<text x="82" y="289.2">GND</text>
<text x="73" y="319.2">GND</text>
<text x="247.6" y="318.1">GND</text>
<text x="235.3" y="328.7">GND</text>
</g>
<g font-size="4.2" fill="#00f">
<text x="438.7" y="327">1.0</text>
<text x="357.1" y="336.6">Your Company</text>
<text x="350.2" y="344.4">2024-08-31</text>
</g>
<g font-size="3.9" fill="#800">
<text x="296.7" y="322.4">TITLE:</text>
<text x="425.3" y="327">REV:</text>
<text x="333.6" y="336.6">Company:</text>
<text x="425" y="337.2">Sheet: 1/1</text>
<text x="333.6" y="344.2">Date:</text>
<text x="382.6" y="344.3">Drawn By: oleg_plb</text>
</g>
<g font-size="3.2" fill="#800">
<text x="41.6" y="6.8">1</text>
<text x="110.8" y="6.8">2</text>
<text x="179.9" y="6.8">3</text>
<text x="249.1" y="6.8">4</text>
<text x="318.2" y="6.8">5</text>
<text x="387.3" y="6.8">6</text>
<text x="4.1" y="41.9">A</text>
<text x="452.1" y="41.9">A</text>
<text x="4.1" y="111.1">B</text>
<text x="452.1" y="111.1">B</text>
<text x="4.1" y="180.2">C</text>
<text x="452.1" y="180.2">C</text>
<text x="4.1" y="249.3">D</text>
<text x="452.1" y="249.3">D</text>
<text x="41.6" y="349">1</text>
<text x="110.8" y="349">2</text>
<text x="179.9" y="349">3</text>
<text x="249.1" y="349">4</text>
<text x="318.2" y="349">5</text>
<text x="387.3" y="349">6</text>
</g>
<g font-size="3.2" fill="#000080">
<text x="141.5" y="16.9">XH2.54-5P</text>
<text x="141.5" y="13.6">CN3</text>
<text x="256.2" y="16.9">XH2.54-5P</text>
<text x="256.2" y="13.6">CN7</text>
<text x="372.6" y="16.9">XH2.54-5P</text>
<text x="372.6" y="13.6">CN8</text>
<text x="101" y="29.7">R124</text>
<text x="101.3" y="26.1">100</text>
<text x="215.7" y="29.7">R64</text>
<text x="216" y="26.1">100</text>
<text x="332.1" y="29.7">R133</text>
<text x="332.4" y="26.1">100</text>
<text x="81.7" y="34.3" transform="rotate(90 81.7 34.3)">R123</text>
<text x="85.2" y="34.2" transform="rotate(90 85.2 34.2)">20k</text>
<text x="92.9" y="35.2" transform="rotate(-90 92.9 35.2)">0.1u</text>
<text x="96.4" y="35.1" transform="rotate(-90 96.4 35.1)">C25</text>
<text x="196.4" y="34.3" transform="rotate(90 196.4 34.3)">R54</text>
<text x="199.8" y="34.2" transform="rotate(90 199.8 34.2)">20k</text>
<text x="207.5" y="35.2" transform="rotate(-90 207.5 35.2)">0.1u</text>
<text x="211" y="35.1" transform="rotate(-90 211 35.1)">C26</text>
<text x="312.8" y="34.3" transform="rotate(90 312.8 34.3)">R129</text>
<text x="316.3" y="34.2" transform="rotate(90 316.3 34.2)">20k</text>
<text x="323.9" y="35.2" transform="rotate(-90 323.9 35.2)">0.1u</text>
<text x="327.5" y="35.1" transform="rotate(-90 327.5 35.1)">C27</text>
<text x="117.6" y="40" transform="rotate(-90 117.6 40)">330</text>
<text x="121.1" y="40.3" transform="rotate(-90 121.1 40.3)">R125</text>
<text x="232.2" y="40" transform="rotate(-90 232.2 40)">330</text>
<text x="235.7" y="40.3" transform="rotate(-90 235.7 40.3)">R58</text>
<text x="348.6" y="40" transform="rotate(-90 348.6 40)">330</text>
<text x="352.2" y="40.3" transform="rotate(-90 352.2 40.3)">R132</text>
<text x="119.3" y="49.2" transform="rotate(-90 119.3 49.2)">U69</text>
<text x="128.1" y="48.9" transform="rotate(-90 128.1 48.9)">330</text>
<text x="131.7" y="49.2" transform="rotate(-90 131.7 49.2)">R126</text>
<text x="233.9" y="49.2" transform="rotate(-90 233.9 49.2)">U35</text>
<text x="242.8" y="48.9" transform="rotate(-90 242.8 48.9)">330</text>
<text x="246.3" y="49.2" transform="rotate(-90 246.3 49.2)">R57</text>
<text x="350.4" y="49.2" transform="rotate(-90 350.4 49.2)">U42</text>
<text x="359.2" y="48.9" transform="rotate(-90 359.2 48.9)">330</text>
<text x="362.7" y="49.2" transform="rotate(-90 362.7 49.2)">R131</text>
<text x="72.8" y="57.9">R122</text>
<text x="73.1" y="54.3">100</text>
<text x="129.9" y="58" transform="rotate(-90 129.9 58)">U70</text>
<text x="138.7" y="57.7" transform="rotate(-90 138.7 57.7)">330</text>
<text x="142.3" y="58" transform="rotate(-90 142.3 58)">R127</text>
<text x="187.5" y="57.9">R66</text>
<text x="187.8" y="54.3">100</text>
<text x="244.5" y="58" transform="rotate(-90 244.5 58)">U33</text>
<text x="253.4" y="57.7" transform="rotate(-90 253.4 57.7)">330</text>
<text x="256.9" y="58" transform="rotate(-90 256.9 58)">R55</text>
<text x="303.9" y="57.9">R134</text>
<text x="304.2" y="54.3">100</text>
<text x="360.9" y="58" transform="rotate(-90 360.9 58)">U37</text>
<text x="369.8" y="57.7" transform="rotate(-90 369.8 57.7)">330</text>
<text x="373.3" y="58" transform="rotate(-90 373.3 58)">R130</text>
<text x="73.1" y="63.2">100</text>
<text x="187.8" y="63.2">100</text>
<text x="304.2" y="63.2">100</text>
<text x="72.8" y="66.7">R109</text>
<text x="73.1" y="72">100</text>
<text x="140.5" y="66.8" transform="rotate(-90 140.5 66.8)">U71</text>
<text x="187.5" y="66.7">R68</text>
<text x="187.8" y="72">100</text>
<text x="255.1" y="66.8" transform="rotate(-90 255.1 66.8)">U32</text>
<text x="303.9" y="66.7">R135</text>
<text x="304.2" y="72">100</text>
<text x="371.5" y="66.8" transform="rotate(-90 371.5 66.8)">U36</text>
<text x="72.8" y="75.5">R49</text>
<text x="147.5" y="74.1" transform="rotate(-90 147.5 74.1)">IRLML6244</text>
<text x="151" y="74.1" transform="rotate(-90 151 74.1)">IRLML6244</text>
<text x="154.6" y="74.1" transform="rotate(-90 154.6 74.1)">IRLML6244</text>
<text x="187.5" y="75.5">R70</text>
<text x="262.2" y="74.1" transform="rotate(-90 262.2 74.1)">IRLML6244</text>
<text x="265.7" y="74.1" transform="rotate(-90 265.7 74.1)">IRLML6244</text>
<text x="269.2" y="74.1" transform="rotate(-90 269.2 74.1)">IRLML6244</text>
<text x="303.9" y="75.5">R136</text>
<text x="378.6" y="74.1" transform="rotate(-90 378.6 74.1)">IRLML6244</text>
<text x="382.1" y="74.1" transform="rotate(-90 382.1 74.1)">IRLML6244</text>
<text x="385.6" y="74.1" transform="rotate(-90 385.6 74.1)">IRLML6244</text>
<text x="103.5" y="82.4" transform="rotate(-90 103.5 82.4)">30k</text>
<text x="107" y="82.7" transform="rotate(-90 107 82.7)">R46</text>
<text x="112.3" y="82.4" transform="rotate(-90 112.3 82.4)">30k</text>
<text x="115.8" y="82.7" transform="rotate(-90 115.8 82.7)">R32</text>
<text x="121.1" y="82.4" transform="rotate(-90 121.1 82.4)">30k</text>
<text x="124.6" y="82.7" transform="rotate(-90 124.6 82.7)">R31</text>
<text x="218.1" y="82.4" transform="rotate(-90 218.1 82.4)">30k</text>
<text x="221.6" y="82.7" transform="rotate(-90 221.6 82.7)">R107</text>
<text x="226.9" y="82.4" transform="rotate(-90 226.9 82.4)">30k</text>
<text x="230.5" y="82.7" transform="rotate(-90 230.5 82.7)">R108</text>
<text x="235.7" y="82.4" transform="rotate(-90 235.7 82.4)">30k</text>
<text x="239.3" y="82.7" transform="rotate(-90 239.3 82.7)">R128</text>
<text x="334.5" y="82.4" transform="rotate(-90 334.5 82.4)">30k</text>
<text x="338" y="82.7" transform="rotate(-90 338 82.7)">R137</text>
<text x="343.3" y="82.4" transform="rotate(-90 343.3 82.4)">30k</text>
<text x="346.9" y="82.7" transform="rotate(-90 346.9 82.7)">R138</text>
<text x="352.2" y="82.4" transform="rotate(-90 352.2 82.4)">30k</text>
<text x="355.7" y="82.7" transform="rotate(-90 355.7 82.7)">R139</text>
<text x="396.1" y="112.2">KEY2</text>
<text x="381.7" y="117.8">R75</text>
<text x="396.1" y="115.3">button6*6*8.5</text>
<text x="381.7" y="121">30k</text>
<text x="382.8" y="132">C30</text>
<text x="382.8" y="135.1">0.1u</text>
<text x="391" y="143.5">LED1</text>
<text x="100.2" y="146.3">1B4</text>
<text x="391" y="146.7">LED-0603_R</text>
<text x="85.8" y="153.3" transform="rotate(-90 85.8 153.3)">4.7k</text>
<text x="89.4" y="152.3" transform="rotate(-90 89.4 152.3)">R172</text>
<text x="94.7" y="153.3" transform="rotate(-90 94.7 153.3)">4.7k</text>
<text x="98.2" y="152.3" transform="rotate(-90 98.2 152.3)">R174</text>
<text x="378.3" y="154.9">1k</text>
<text x="112.2" y="158.5" transform="rotate(-90 112.2 158.5)">CONN_XH2.54-3P</text>
<text x="378" y="158.4">R77</text>
<text x="364.8" y="179.6">R9</text>
<text x="241" y="187.5" transform="rotate(-90 241 187.5)">R117</text>
<text x="248.1" y="187.5" transform="rotate(-90 248.1 187.5)">R116</text>
<text x="255.1" y="187.5" transform="rotate(-90 255.1 187.5)">R115</text>
<text x="262.2" y="187.5" transform="rotate(-90 262.2 187.5)">R114</text>
<text x="346.9" y="190.3" transform="rotate(-90 346.9 190.3)">C15</text>
<text x="364.2" y="186.6">100k</text>
<text x="100.2" y="192.1">1B3</text>
<text x="242.8" y="195.2" transform="rotate(-90 242.8 195.2)">30k</text>
<text x="249.8" y="195.2" transform="rotate(-90 249.8 195.2)">30k</text>
<text x="256.9" y="195.2" transform="rotate(-90 256.9 195.2)">30k</text>
<text x="263.9" y="195.2" transform="rotate(-90 263.9 195.2)">30k</text>
<text x="280.9" y="195.3">CN10</text>
<text x="346.9" y="197.5" transform="rotate(-90 346.9 197.5)">1u</text>
<text x="358.8" y="196.8">22k</text>
<text x="358.8" y="193.8">R13</text>
<text x="85.8" y="199.2" transform="rotate(-90 85.8 199.2)">4.7k</text>
<text x="89.4" y="198.2" transform="rotate(-90 89.4 198.2)">R42</text>
<text x="94.7" y="199.2" transform="rotate(-90 94.7 199.2)">4.7k</text>
<text x="98.2" y="198.2" transform="rotate(-90 98.2 198.2)">R43</text>
<text x="216.7" y="202.5">R110</text>
<text x="280.9" y="198.5">XH2.54-5P</text>
<text x="112.2" y="204.3" transform="rotate(-90 112.2 204.3)">CONN_XH2.54-3P</text>
<text x="216.7" y="209.6">R112</text>
<text x="216.7" y="206">R111</text>
<text x="226.6" y="207.8">100</text>
<text x="226.6" y="204.3">100</text>
<text x="216.7" y="213.1">R113</text>
<text x="226.6" y="214.9">100</text>
<text x="226.6" y="211.3">100</text>
<text x="364.8" y="213.1">R22</text>
<text x="364.2" y="220.2">100k</text>
<text x="426.7" y="219.8">CN1</text>
<text x="241" y="222" transform="rotate(-90 241 222)">C49</text>
<text x="248.1" y="222" transform="rotate(-90 248.1 222)">C48</text>
<text x="255.1" y="222" transform="rotate(-90 255.1 222)">C47</text>
<text x="262.2" y="222" transform="rotate(-90 262.2 222)">C46</text>
<text x="346.9" y="223.8" transform="rotate(-90 346.9 223.8)">C21</text>
<text x="358.8" y="227.3">R25</text>
<text x="417.4" y="223.3">XH2.54-5P</text>
<text x="241" y="229.3" transform="rotate(-90 241 229.3)">1u</text>
<text x="248.1" y="229.3" transform="rotate(-90 248.1 229.3)">1u</text>
<text x="255.1" y="229.3" transform="rotate(-90 255.1 229.3)">1u</text>
<text x="262.2" y="229.3" transform="rotate(-90 262.2 229.3)">1u</text>
<text x="346.9" y="231" transform="rotate(-90 346.9 231)">1u</text>
<text x="358.8" y="230.3">22k</text>
<text x="100.2" y="234.5">1B2</text>
<text x="85.8" y="241.5" transform="rotate(-90 85.8 241.5)">4.7k</text>
<text x="89.4" y="240.5" transform="rotate(-90 89.4 240.5)">R37</text>
<text x="94.7" y="241.5" transform="rotate(-90 94.7 241.5)">4.7k</text>
<text x="98.2" y="240.5" transform="rotate(-90 98.2 240.5)">R36</text>
<text x="112.2" y="246.6" transform="rotate(-90 112.2 246.6)">CONN_XH2.54-3P</text>
<text x="364.8" y="246.6">R27</text>
<text x="346.9" y="257.3" transform="rotate(-90 346.9 257.3)">C23</text>
<text x="364.2" y="253.7">100k</text>
<text x="358.8" y="263.9">22k</text>
<text x="358.8" y="260.8">R28</text>
<text x="99.8" y="269.5">U46</text>
<text x="346.9" y="264.5" transform="rotate(-90 346.9 264.5)">1u</text>
<text x="73.5" y="274" transform="rotate(-90 73.5 274)">R50</text>
<text x="77" y="275.1" transform="rotate(-90 77 275.1)">4.7k</text>
<text x="82.3" y="275.1" transform="rotate(-90 82.3 275.1)">4.7k</text>
<text x="85.8" y="274" transform="rotate(-90 85.8 274)">R51</text>
<text x="99.8" y="272.6">WAFER-HA2.54-4PZZ</text>
<text x="253" y="281.4">BUZZER-12X9</text>
<text x="253" y="278.2">BUZZER1</text>
<text x="364" y="278.3">R29</text>
<text x="240.7" y="287.1">100</text>
<text x="364.2" y="285.4">100k</text>
<text x="240.4" y="290.7">R76</text>
<text x="346.9" y="289.1" transform="rotate(-90 346.9 289.1)">C24</text>
<text x="358.8" y="292.5">R30</text>
<text x="228.3" y="299.5">100</text>
<text x="257.2" y="296">U63</text>
<text x="257.8" y="299.5">IRLML6244</text>
<text x="346.9" y="296.3" transform="rotate(-90 346.9 296.3)">1u</text>
<text x="358.8" y="295.6">22k</text>
<text x="73.4" y="304.1" transform="rotate(-90 73.4 304.1)">R175</text>
<text x="77" y="305" transform="rotate(-90 77 305)">4.7k</text>
<text x="82.3" y="305" transform="rotate(-90 82.3 305)">4.7k</text>
<text x="85.8" y="304" transform="rotate(-90 85.8 304)">R176</text>
<text x="228" y="303.1">R74</text>
<text x="241" y="311.7" transform="rotate(-90 241 311.7)">30k</text>
<text x="244.6" y="312" transform="rotate(-90 244.6 312)">R73</text>
</g>
<g font-size="3.2" fill="#00f">
<text x="140.7" y="21.1">1</text>
<text x="144.2" y="22.9">1</text>
<text x="255.3" y="21.1">1</text>
<text x="258.8" y="22.9">1</text>
<text x="371.8" y="21.1">1</text>
<text x="375.2" y="22.9">1</text>
<text x="60.7" y="24.1">USB_BTN</text>
<text x="140.7" y="24.6">2</text>
<text x="140.7" y="28.2">3</text>
<text x="144.2" y="26.4">2</text>
<text x="144.2" y="29.9">3</text>
<text x="180.6" y="24.1">INV_BTN</text>
<text x="255.3" y="24.6">2</text>
<text x="255.3" y="28.2">3</text>
<text x="258.8" y="26.4">2</text>
<text x="258.8" y="29.9">3</text>
<text x="295.3" y="24.1">OUT_BTN</text>
<text x="371.8" y="24.6">2</text>
<text x="371.8" y="28.2">3</text>
<text x="375.2" y="26.4">2</text>
<text x="375.2" y="29.9">3</text>
<text x="140.7" y="31.7">4</text>
<text x="140.7" y="35.2">5</text>
<text x="144.2" y="33.4">4</text>
<text x="255.3" y="31.7">4</text>
<text x="255.3" y="35.2">5</text>
<text x="258.8" y="33.4">4</text>
<text x="371.8" y="31.7">4</text>
<text x="371.8" y="35.2">5</text>
<text x="375.2" y="33.4">4</text>
<text x="144.2" y="37">5</text>
<text x="258.8" y="37">5</text>
<text x="375.2" y="37">5</text>
<text x="46.6" y="52.3">LED_USB_btn_R</text>
<text x="161.2" y="52.3">LED_INV_btn_R</text>
<text x="277.6" y="52.3">LED_OUT_btn_R</text>
<text x="46.6" y="61.1">LED_USB_btn_G</text>
<text x="161.2" y="61.1">LED_INV_btn_G</text>
<text x="277.6" y="61.1">LED_OUT_btn_G</text>
<text x="46.6" y="70">LED_USB_btn_B</text>
<text x="161.2" y="70">LED_INV_btn_B</text>
<text x="277.6" y="70">LED_OUT_btn_B</text>
<text x="353.5" y="122.9">BTN_SERVICE</text>
<text x="16.6" y="135.2">ADC_CURRENT_USB</text>
<text x="51.9" y="135.2">term_sensor_ad1</text>
<text x="98.4" y="132.2">1</text>
<text x="98.4" y="135.7">2</text>
<text x="101.8" y="134">1</text>
<text x="101.8" y="137.5">2</text>
<text x="51.9" y="138.7">term_sensor_ad2</text>
<text x="98.4" y="139.3">3</text>
<text x="101.8" y="141">3</text>
<text x="353.5" y="152.9">LED_SERVICE</text>
<text x="98.4" y="178.1">1</text>
<text x="101.8" y="179.8">1</text>
<text x="51.9" y="181.1">term_sensor_inv2</text>
<text x="51.9" y="184.6">term_sensor_inv</text>
<text x="98.4" y="181.6">2</text>
<text x="98.4" y="185.1">3</text>
<text x="101.8" y="183.4">2</text>
<text x="327" y="181.1">ADC_CH0</text>
<text x="101.8" y="186.9">3</text>
<text x="187.7" y="202.2">DISPLAY_BTN_1</text>
<text x="280" y="202.8">1</text>
<text x="187.7" y="205.8">DISPLAY_BTN_2</text>
<text x="187.7" y="209.3">DISPLAY_BTN_3</text>
<text x="280" y="206.3">2</text>
<text x="280" y="209.8">3</text>
<text x="283.5" y="204.5">1</text>
<text x="283.5" y="208.1">2</text>
<text x="187.7" y="212.8">DISPLAY_BTN_4</text>
<text x="280" y="213.4">4</text>
<text x="283.5" y="211.6">3</text>
<text x="283.5" y="215.1">4</text>
<text x="328.8" y="214.6">ADC_CH1</text>
<text x="98.4" y="220.4">1</text>
<text x="280" y="216.9">5</text>
<text x="283.5" y="218.7">5</text>
<text x="51.9" y="226.9">term_sensor_char2</text>
<text x="51.9" y="223.4">term_sensor_char1</text>
<text x="98.4" y="223.9">2</text>
<text x="98.4" y="227.5">3</text>
<text x="101.8" y="222.2">1</text>
<text x="101.8" y="225.7">2</text>
<text x="404.6" y="226.9">bat_3.2v</text>
<text x="422.9" y="227.5">1</text>
<text x="101.8" y="229.2">3</text>
<text x="404.6" y="230.5">bat_6.4v</text>
<text x="404.6" y="234">bat_9.6v</text>
<text x="422.9" y="231">2</text>
<text x="426.4" y="229.2">1</text>
<text x="426.4" y="232.8">2</text>
<text x="404.6" y="237.5">bat_12.8v</text>
<text x="422.9" y="234.5">3</text>
<text x="422.9" y="238.1">4</text>
<text x="426.4" y="236.3">3</text>
<text x="426.4" y="239.8">4</text>
<text x="404.6" y="241.1">vBus12.8</text>
<text x="422.9" y="241.6">5</text>
<text x="426.4" y="243.3">5</text>
<text x="328.8" y="248.1">ADC_CH2</text>
<text x="43" y="279.9">term_sensor_bat1</text>
<text x="98.4" y="276.9">1</text>
<text x="98.4" y="280.4">2</text>
<text x="101.8" y="278.6">1</text>
<text x="328.8" y="279.9">ADC_CH3</text>
<text x="43" y="283.4">term_sensor_bat2</text>
<text x="98.4" y="283.9">3</text>
<text x="98.4" y="287.4">4</text>
<text x="101.8" y="282.2">2</text>
<text x="101.8" y="285.7">3</text>
<text x="260.3" y="287.1">+</text>
<text x="101.8" y="289.2">4</text>
<text x="212.4" y="297.5">BUZZER</text>
</g>
<g font-size="3.2">
<text x="391.3" y="119.9">1</text>
<text x="407.5" y="119.9">3</text>
<text x="391.3" y="123.4">2</text>
<text x="407.5" y="123.4">4</text>
</g>
</svg>
